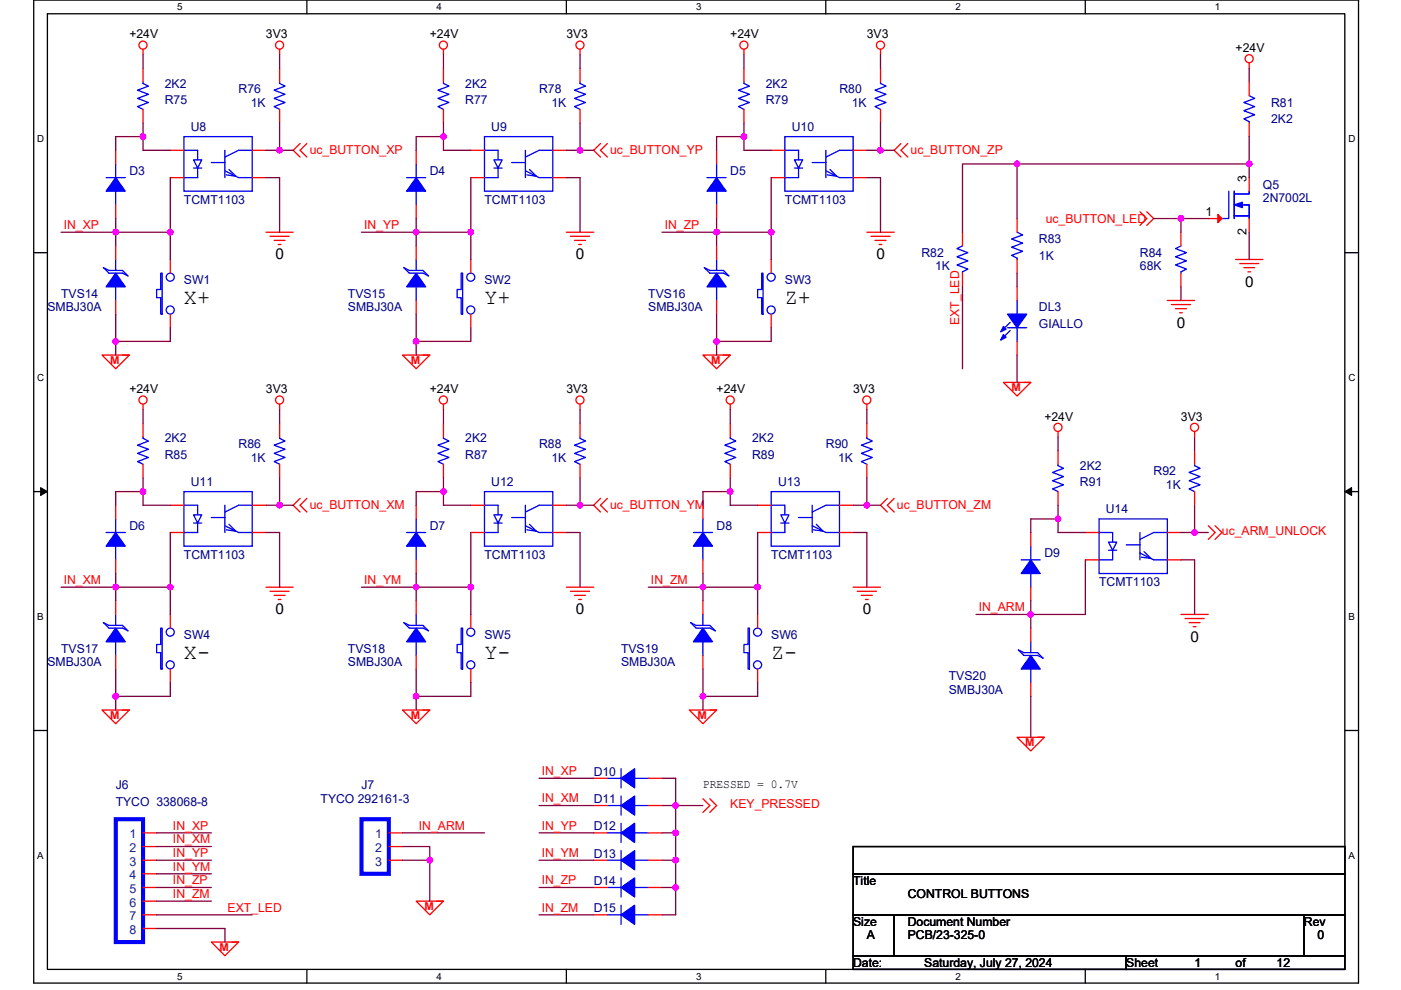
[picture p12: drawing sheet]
<svg xmlns="http://www.w3.org/2000/svg" width="297mm" height="210mm" viewBox="0 0 297 210" stroke-linecap="round" stroke-linejoin="round" font-family="sans-serif">
<path d="M7.2 0h280.8v208.5h-280.8zM10.1 2.9h275v202.7h-275z" fill="none" stroke="#000" stroke-width=".28"/>
<g fill="#fff">
<path d="M37.5 .3h1.2v2.3h-1.2z"/>
<path d="M37.5 205.9h1.2v2.3h-1.2z"/>
</g>
<path d="M65.1 0v2.9M65.1 205.6v2.9" fill="none" stroke="#000" stroke-width=".28"/>
<g fill="#fff">
<path d="M92.6 .3h1.1v2.3h-1.1z"/>
<path d="M92.6 205.9h1.1v2.3h-1.1z"/>
</g>
<path d="M120.1 0v2.9M120.1 205.6v2.9" fill="none" stroke="#000" stroke-width=".28"/>
<g fill="#fff">
<path d="M147.6 .3h1.1v2.3h-1.1z"/>
<path d="M147.6 205.9h1.1v2.3h-1.1z"/>
</g>
<path d="M175.1 0v2.9M175.1 205.6v2.9" fill="none" stroke="#000" stroke-width=".28"/>
<g fill="#fff">
<path d="M202.6 .3h1.1v2.3h-1.1z"/>
<path d="M202.6 205.9h1.1v2.3h-1.1z"/>
</g>
<path d="M230.1 0v2.9M230.1 205.6v2.9" fill="none" stroke="#000" stroke-width=".28"/>
<g fill="#fff">
<path d="M257.6 .3h1.2v2.3h-1.2z"/>
<path d="M257.6 205.9h1.2v2.3h-1.2z"/>
<path d="M7.9 28.3h1.5v2.3h-1.5z"/>
<path d="M285.9 28.3h1.5v2.3h-1.5z"/>
<path d="M7.9 78.9h1.5v2.3h-1.5z"/>
<path d="M285.9 78.9h1.5v2.3h-1.5z"/>
</g>
<path d="M7.2 53.6h2.9M285.1 53.6h2.9" fill="none" stroke="#000" stroke-width=".28"/>
<g fill="#fff">
<path d="M7.9 129.6h1.4v2.3h-1.4z"/>
<path d="M285.9 129.6h1.3v2.3h-1.3z"/>
</g>
<path d="M7.2 104.3h2.9M285.1 104.3h2.9" fill="none" stroke="#000" stroke-width=".28"/>
<path d="M8.6 103.4l1.5 .9-1.5 .8zM285.1 104.3l1.5-.9v1.7z" fill="#000" stroke="#000" stroke-width=".21"/>
<g fill="#fff">
<path d="M7.9 180.3h1.4v2.3h-1.4z"/>
<path d="M285.9 180.3h1.4v2.3h-1.4z"/>
</g>
<path d="M7.2 154.9h2.9M285.1 154.9h2.9M180.9 179.6h104.2v5.7h-104.2zM180.9 185.3h104.2v8.7h-104.2zM180.9 194h8.7v8.7h-8.7zM189.6 194h86.9v8.7h-86.9zM276.5 194h8.6v8.7h-8.6zM180.9 202.7h57.9v2.9h-57.9zM238.8 202.7h46.3v2.9h-46.3z" fill="none" stroke="#000" stroke-width=".28"/>
<g fill="none" stroke="#f00" stroke-width=".28">
<path d="M30.3 10.5v1.1M30.3 14.5v2.9M59.3 10.5v1.1M59.3 14.5v2.9M94 10.5v1.1M94 14.5v2.9M123 10.5v1.1M123 14.5v2.9M157.7 10.5v1.1M157.7 14.5v2.9M186.7 10.5v1.1M186.7 14.5v2.9"/>
<path d="M264.9 13.3v1.2M264.9 17.4v2.9M24.5 31.9v2.9M30.3 23.2v2.9M36.1 31.9h2.9M36.1 37.7h2.9M53.5 37.7h2.9M53.5 31.9h2.9M59.3 23.2v2.9M63.6 30.4l-1.4 1.5 1.4 1.4M65.1 30.4l-1.5 1.5 1.5 1.4M88.2 31.9v2.9"/>
<path d="M94 23.2v2.9M99.8 31.9h2.9M99.8 37.7h2.9M117.2 37.7h2.9M117.2 31.9h2.9M123 23.2v2.9M127.3 30.4l-1.4 1.5 1.4 1.4M128.8 30.4l-1.5 1.5 1.5 1.4M151.9 31.9v2.9M157.7 23.2v2.9M163.5 31.9h2.9M163.5 37.7h2.9"/>
<path d="M180.9 37.7h2.9M180.9 31.9h2.9M186.7 23.2v2.9M191 30.4l-1.4 1.5 1.4 1.4M192.5 30.4l-1.5 1.5 1.5 1.4M264.9 26.1v2.9M264.9 37.7v2.9M24.5 43.5v2.9M24.5 52.2v2.8M36.1 55v2.9M56.4 49.3h5.8M57.3 50.1h4"/>
<path d="M58.1 51h2.3M59 51.9h.6M88.2 52.2v2.8M88.2 43.5v2.9M99.8 55v2.9M120.1 49.3h5.8M120.9 50.1h4.1M121.8 51h2.3M122.7 51.9h.6M151.9 43.5v2.9M151.9 52.2v2.8M163.5 55v2.9"/>
<path d="M183.8 49.3h5.8M184.7 50.1h4M185.5 51h2.4M186.4 51.9h.6M204.1 49.3v2.9M204.1 57.9v2.9M215.6 46.4v2.9M215.6 55v2.9M241.7 44.9l1.4 1.5-1.4 1.4M243.1 44.9l1.5 1.5-1.5 1.4M250.4 49.3v2.9M250.4 57.9v2.9"/>
<path d="M256.2 46.4h2.9M262 55h5.8M262.8 55.9h4.1M263.7 56.8h2.3M264.6 57.7h.6M264.9 46.4v2.9M21.6 75.3h5.8l-2.9 2.9zM24.5 63.7v2.9M26 75.3h1.4M36.1 66.6v2.9M85.3 75.3h5.8l-2.9 2.9zM88.2 63.7v2.9"/>
<path d="M89.7 75.3h1.4M99.8 66.6v2.9M149 75.3h5.8l-2.9 2.9zM151.9 63.7v2.9M153.4 75.3h1.4M163.5 66.6v2.9M215.6 60.8v2.9M215.6 72.4v2.9M247.5 63.7h5.8M248.4 64.6h4M249.2 65.5h2.3M250.1 66.3h.6"/>
<path d="M30.3 85.7v1.2M30.3 98.5v2.9M30.3 89.8v2.9M59.3 85.7v1.2M59.3 98.5v2.9M59.3 89.8v2.9M94 85.7v1.2M94 98.5v2.9M94 89.8v2.9M123 85.7v1.2M123 98.5v2.9M123 89.8v2.9"/>
<path d="M154.8 85.7v1.2M154.8 98.5v2.9M154.8 89.8v2.9M183.8 85.7v1.2M183.8 98.5v2.9M183.8 89.8v2.9M212.7 81.1h5.8l-2.9 2.9zM217.1 81.1h1.4M224.3 91.5v1.2M224.3 95.6v2.9M253.3 91.5v1.2M253.3 95.6v2.9"/>
<path d="M24.5 118.7v2.9M24.5 107.2v2.9M36.1 107.2h2.9M36.1 112.9h2.9M53.5 112.9h2.9M53.5 107.2h2.9M63.6 105.7l-1.4 1.5 1.4 1.4M65.1 105.7l-1.5 1.5 1.5 1.4M88.2 118.7v2.9M88.2 107.2v2.9M99.8 107.2h2.9M99.8 112.9h2.9"/>
<path d="M117.2 112.9h2.9M117.2 107.2h2.9M127.3 105.7l-1.4 1.5 1.4 1.4M128.8 105.7l-1.5 1.5 1.5 1.4M149 118.7v2.9M149 107.2v2.9M160.6 107.2h2.9M160.6 112.9h2.9M178 112.9h2.9M178 107.2h2.9M188.1 105.7l-1.4 1.5 1.4 1.4M189.6 105.7l-1.5 1.5 1.5 1.4"/>
<path d="M218.5 112.9v2.9M224.3 104.3v2.9M230.1 112.9h2.9M230.1 118.7h2.9M247.5 118.7h2.9M247.5 112.9h2.9M253.3 104.3v2.9M256.2 111.5l1.4 1.4-1.4 1.5M257.6 111.5l1.5 1.4-1.5 1.5M24.5 127.4v2.9M24.5 139v2.9M36.1 130.3v2.9"/>
<path d="M56.4 124.5h5.8M57.3 125.4h4M58.1 126.3h2.3M59 127.1h.6M88.2 127.4v2.9M88.2 139v2.9M99.8 130.3v2.9M120.1 124.5h5.8M120.9 125.4h4.1M121.8 126.3h2.3M122.7 127.1h.6M149 127.4v2.9"/>
<path d="M149 139v2.9M160.6 130.3v2.9M180.9 124.5h5.8M181.8 125.4h4M182.6 126.3h2.4M183.5 127.1h.6M218.5 124.5v2.9M218.5 133.2v2.9M250.4 130.3h5.8M251.2 131.2h4.1M252.1 132.1h2.3M253 132.9h.6"/>
<path d="M21.6 150.6h5.8l-2.9 2.9zM26 150.6h1.4M36.1 141.9v2.9M85.3 150.6h5.8l-2.9 2.9zM89.7 150.6h1.4M99.8 141.9v2.9M146.2 150.6h5.7l-2.9 2.9zM150.5 150.6h1.4M160.6 141.9v2.9M215.6 156.4h5.8l-2.9 2.9zM218.5 144.8v2.9M220 156.4h1.4"/>
<path d="M30.3 176.7h2.9M30.3 179.6h2.9M82.4 176.7h2.9M82.4 179.6h2.9M125.9 170.9h2.9M125.9 176.7h2.9M125.9 165.1h2.9M137.5 170.9h2.9M137.5 176.7h2.9M137.5 165.1h2.9M149 169.4l1.5 1.5-1.5 1.4M150.5 169.4l1.4 1.5-1.4 1.4"/>
<path d="M30.3 182.5h2.9M30.3 185.3h2.9M30.3 188.2h2.9M30.3 191.1h2.9M30.3 194h2.9M30.3 196.9h2.9M44.8 199.8h5.8l-2.9 2.9zM49.1 199.8h1.5M82.4 182.5h2.9M88.2 191.1h5.8l-2.9 2.9zM92.6 191.1h1.4M125.9 194h2.9"/>
<path d="M125.9 182.5h2.9M125.9 188.2h2.9M137.5 194h2.9M137.5 182.5h2.9M137.5 188.2h2.9"/>
<circle cx="30.3" cy="9.6" r=".86"/>
<circle cx="59.3" cy="9.6" r=".86"/>
<circle cx="94" cy="9.6" r=".86"/>
<circle cx="123" cy="9.6" r=".86"/>
<circle cx="157.7" cy="9.6" r=".86"/>
<circle cx="186.7" cy="9.6" r=".86"/>
<circle cx="264.8" cy="12.5" r=".86"/>
<circle cx="30.3" cy="84.8" r=".86"/>
<circle cx="59.3" cy="84.8" r=".86"/>
<circle cx="94" cy="84.8" r=".86"/>
<circle cx="123" cy="84.8" r=".86"/>
<circle cx="154.8" cy="84.8" r=".86"/>
<circle cx="183.8" cy="84.8" r=".86"/>
<circle cx="224.3" cy="90.6" r=".86"/>
<circle cx="253.3" cy="90.6" r=".86"/>
</g>
<g fill="none" stroke="#00f" stroke-width=".28">
<path d="M30.3 17.4v.3l1.2 .6-2.3 .8 2.3 .9-2.3 .9 2.3 .8-2.3 .9 1.1 .6M59.3 17.4v.3l1.1 .6-2.3 .8 2.3 .9-2.3 .9 2.3 .8-2.3 .9 1.2 .6M94 17.4v.3l1.2 .6-2.3 .8 2.3 .9-2.3 .9 2.3 .8-2.3 .9 1.1 .6M123 17.4v.3l1.1 .6-2.3 .8 2.3 .9-2.3 .9 2.3 .8-2.3 .9 1.2 .6M157.7 17.4v.3l1.2 .6-2.3 .8 2.3 .9-2.3 .9 2.3 .8-2.3 .9 1.1 .6M186.7 17.4v.3l1.2 .6-2.4 .8 2.4 .9-2.4 .9 2.4 .8-2.4 .9 1.2 .6M22.5 37.7h4.1M24.5 34.8v2.9M39 29h14.5v11.6h-14.5zM39 31.9h2.9v2M41 35.6h1.8M41 33.9h1.8l-.9 1.7z"/>
<path d="M41.9 35.6v2.1h-2.9M44.8 34.5h2.9M47.7 31.9v5.8M47.7 36.2l2.9 1.5h2.9M48.6 35.9l1.4 1.5-2-.3M53.5 31.9h-2.9l-2.9 1.4M86.2 37.7h4.1M88.2 34.8v2.9M102.7 29h14.5v11.6h-14.5zM102.7 31.9h2.9v2M104.7 35.6h1.8M104.7 33.9h1.8l-.9 1.7z"/>
<path d="M105.6 35.6v2.1h-2.9M108.5 34.5h2.9M111.4 31.9v5.8M111.4 36.2l2.9 1.5h2.9M112.3 35.9l1.4 1.5-2-.3M117.2 31.9h-2.9l-2.9 1.4M149.9 37.7h4.1M151.9 34.8v2.9M166.4 29h14.5v11.6h-14.5zM166.4 31.9h2.9v2M168.4 33.9h1.8l-.9 1.7zM168.4 35.6h1.8"/>
<path d="M169.3 35.6v2.1h-2.9M172.2 34.5h2.9M175.1 31.9v5.8M175.1 36.2l2.9 1.5h2.9M176 35.9l1.4 1.5-2-.3M180.9 31.9h-2.9l-2.9 1.4M264.9 20.3l1.1 .6-2.3 .8 2.3 .9-2.3 .9 2.3 .8-2.3 .9 1.2 .6v.3M21.9 56.8l1.2 .6h2.9l1.1 1.1-1.1-.6h-2.9zM24.5 55v2.4M24.5 40.6v2.9M34.1 57.9h.3v8.7h-.3v-3.5h-.9v-1.7h.9zM85.6 56.8l1.2 .6h2.9l1.1 1.1-1.1-.6h-2.9z"/>
<path d="M88.2 55v2.4M88.2 40.6v2.9M97.8 57.9h.3v8.7h-.3v-3.5h-.9v-1.7h.9zM149.3 56.8l1.2 .6h2.9l1.1 1.1-1.1-.6h-2.9zM151.9 55v2.4M151.9 40.6v2.9M161.5 57.9h.3v8.7h-.3v-3.5h-.9v-1.7h.9zM204.1 52.2l-1.2 .5 2.3 .9-2.3 .9 2.3 .8-2.3 .9 2.3 .9-1.1 .6v.2M215.6 49.3l1.2 .5-2.3 .9 2.3 .9-2.3 .8 2.3 .9-2.3 .9 1.1 .6v.2M250.4 52.2l-1.2 .5 2.3 .9-2.3 .9 2.3 .8-2.3 .9 2.3 .9-1.1 .6v.2M260.5 40.6v5.8h-1.4M261.7 41.1h3.2v-.5v.5h-2.9"/>
<path d="M261.7 40.6v5.8M261.7 45.8h3.2M262 45.8h2.6M263.1 43.5h1.8v2.9v-2.9h-1.2M24.5 60.8v2.9M88.2 60.8v2.9M151.9 60.8v2.9M213.6 69.5h4.1M214.2 68.4l-1.8 1.7M214.2 70.1l-1.8 1.7M215.6 63.7v2.9M215.6 69.5v2.9"/>
<path d="M30.3 92.7v.3l1.2 .6-2.3 .8 2.3 .9-2.3 .9 2.3 .8-2.3 .9 1.1 .6M59.3 92.7v.3l1.1 .6-2.3 .8 2.3 .9-2.3 .9 2.3 .8-2.3 .9 1.2 .6M94 92.7v.3l1.2 .6-2.3 .8 2.3 .9-2.3 .9 2.3 .8-2.3 .9 1.1 .6M123 92.7v.3l1.1 .6-2.3 .8 2.3 .9-2.3 .9 2.3 .8-2.3 .9 1.2 .6M154.8 92.7v.3l1.2 .6-2.3 .8 2.3 .9-2.3 .9 2.3 .8-2.3 .9 1.1 .6M183.8 92.7v.3l1.2 .6-2.4 .8 2.4 .9-2.4 .9 2.4 .8-2.4 .9 1.2 .6M224.3 98.5v.3l1.2 .5-2.3 .9 2.3 .9-2.3 .9 2.3 .8-2.3 .9 1.1 .6M253.3 98.5v.3l1.1 .5-2.3 .9 2.3 .9-2.3 .9 2.3 .8-2.3 .9 1.2 .6M22.5 112.9h4.1M24.5 115.8v2.9M24.5 110.1v2.8M39 104.3h14.5v11.5h-14.5z"/>
<path d="M39 107.2h2.9v2M41 110.9h1.8M41 109.2h1.8l-.9 1.7zM41.9 110.9v2h-2.9M44.8 109.8h2.9M47.7 107.2v5.7M47.7 111.5l2.9 1.4h2.9M48.6 111.2l1.4 1.5-2-.3M53.5 107.2h-2.9l-2.9 1.4M86.2 112.9h4.1M88.2 115.8v2.9M88.2 110.1v2.8"/>
<path d="M102.7 104.3h14.5v11.5h-14.5zM102.7 107.2h2.9v2M104.7 110.9h1.8M104.7 109.2h1.8l-.9 1.7zM105.6 110.9v2h-2.9M108.5 109.8h2.9M111.4 107.2v5.7M111.4 111.5l2.9 1.4h2.9M112.3 111.2l1.4 1.5-2-.3M117.2 107.2h-2.9l-2.9 1.4M147 112.9h4.1M149 115.8v2.9"/>
<path d="M149 110.1v2.8M163.5 107.2h2.9v2M163.5 104.3h14.5v11.5h-14.5zM165.5 110.9h1.8M165.5 109.2h1.8l-.9 1.7zM166.4 110.9v2h-2.9M169.3 109.8h2.9M172.2 107.2v5.7M172.2 111.5l2.9 1.4h2.9M173.1 111.2l1.4 1.5-2-.3M178 107.2h-2.9l-2.9 1.4M216.5 118.7h4.1"/>
<path d="M218.5 115.8v2.9M233 112.9h2.9v2.1M233 110.1h14.5v11.5h-14.5zM235 116.7h1.8M235 115h1.8l-.9 1.7zM235.9 116.7v2h-2.9M238.8 115.6h2.9M241.7 117.3l2.9 1.4h2.9M241.7 112.9v5.8M242.6 117l1.4 1.4-2-.2M247.5 112.9h-2.9l-2.9 1.5M21.9 132.1l1.2 .6h2.9l1.1 1.1-1.1-.6h-2.9z"/>
<path d="M24.5 130.3v2.4M24.5 136.1v2.9M34.1 133.2h.3v8.7h-.3v-3.5h-.9v-1.7h.9zM85.6 132.1l1.2 .6h2.9l1.1 1.1-1.1-.6h-2.9zM88.2 130.3v2.4M88.2 136.1v2.9M97.8 133.2h.3v8.7h-.3v-3.5h-.9v-1.7h.9zM146.4 132.1l1.2 .6h2.9l1.2 1.1-1.2-.6h-2.9zM149 130.3v2.4M149 136.1v2.9M158.6 133.2h.3v8.7h-.3v-3.5h-.9v-1.7h.9zM215.9 137.9l1.2 .5h2.9l1.1 1.2-1.1-.6h-2.9z"/>
<path d="M218.5 121.6v2.9M218.5 136.1v2.3M218.5 141.9v2.9M128.8 170.9h2.9M128.8 176.7h2.9M128.8 165.1h2.9M131.7 168.8v4.1M131.7 174.6v4.1M131.7 163v4.1M134.6 170.9h2.9M134.6 176.7h2.9M134.6 165.1h2.9"/>
<path d="M128.8 194h2.9M128.8 182.5h2.9M128.8 188.2h2.9M131.7 192v4.1M131.7 180.4v4.1M131.7 186.2v4.1M134.6 194h2.9M134.6 182.5h2.9M134.6 188.2h2.9"/>
<circle cx="36.1" cy="58.8" r=".86"/>
<circle cx="99.8" cy="58.8" r=".86"/>
<circle cx="163.5" cy="58.8" r=".86"/>
<circle cx="36.1" cy="65.8" r=".86"/>
<circle cx="99.8" cy="65.8" r=".86"/>
<circle cx="163.5" cy="65.8" r=".86"/>
<circle cx="36.1" cy="134.1" r=".86"/>
<circle cx="99.8" cy="134.1" r=".86"/>
<circle cx="160.6" cy="134.1" r=".86"/>
<circle cx="36.1" cy="141" r=".86"/>
<circle cx="99.8" cy="141" r=".86"/>
<circle cx="160.6" cy="141" r=".86"/>
</g>
<g fill="#00f" stroke="#00f" stroke-width=".28">
<path d="M131.7 170.9l2.9-2.1v4.1z" fill-rule="evenodd"/>
<path d="M131.7 194l2.9-2v4.1z" fill-rule="evenodd"/>
<path d="M24.5 112.9l2.1 2.9h-4.1z" fill-rule="evenodd"/>
<path d="M88.2 57.9l2.1 2.9h-4.1z" fill-rule="evenodd"/>
<path d="M218.5 118.7l2.1 2.9h-4.1z" fill-rule="evenodd"/>
<path d="M151.9 37.7l2.1 2.9h-4.1z" fill-rule="evenodd"/>
<path d="M131.7 176.7l2.9-2.1v4.1z" fill-rule="evenodd"/>
<path d="M88.2 133.2l2.1 2.9h-4.1z" fill-rule="evenodd"/>
<path d="M131.7 182.5l2.9-2.1v4.1z" fill-rule="evenodd"/>
<path d="M149 112.9l2.1 2.9h-4.1z" fill-rule="evenodd"/>
<path d="M213.6 66.6h4.1l-2.1 2.9z" fill-rule="evenodd"/>
<path d="M212.7 71l.6 .5-1.1 .6z" fill-rule="evenodd"/>
<path d="M212.7 69.2l.6 .6-1.1 .6z" fill-rule="evenodd"/>
<path d="M261.7 43.5l1.7-.6v1.1z" fill-rule="evenodd"/>
<path d="M88.2 37.7l2.1 2.9h-4.1z" fill-rule="evenodd"/>
<path d="M24.5 133.2l2.1 2.9h-4.1z" fill-rule="evenodd"/>
<path d="M218.5 139l2.1 2.9h-4.1z" fill-rule="evenodd"/>
<path d="M151.9 57.9l2.1 2.9h-4.1z" fill-rule="evenodd"/>
<path d="M88.2 112.9l2.1 2.9h-4.1z" fill-rule="evenodd"/>
<path d="M24.5 37.7l2.1 2.9h-4.1z" fill-rule="evenodd"/>
<path d="M131.7 165.1l2.9-2.1v4.1z" fill-rule="evenodd"/>
<path d="M131.7 188.2l2.9-2v4.1z" fill-rule="evenodd"/>
<path d="M24.5 57.9l2.1 2.9h-4.1z" fill-rule="evenodd"/>
<path d="M149 133.2l2.1 2.9h-4.1z" fill-rule="evenodd"/>
</g>
<path d="M24.5 173.8h5.8v26h-5.8zM76.6 173.8h5.8v11.5h-5.8z" fill="none" stroke="#00f" stroke-width=".87"/>
<path d="M258.2 45.5l.9 .9-.9 .8z" fill="#f00" stroke="#f00" stroke-width=".28"/>
<g fill="none" stroke="#800040" stroke-width=".28">
<path d="M30.3 11.6v2.9M59.3 11.6v2.9M94 11.6v2.9M123 11.6v2.9M157.7 11.6v2.9M186.7 11.6v2.9M264.9 14.5v2.9M30.3 29v2.9h5.8M30.3 26.1v2.9M30.3 29h-5.8v2.9M36.1 37.7v11.6M56.4 31.9h2.9"/>
<path d="M56.4 37.7h2.9v11.6M59.3 26.1v5.8M59.3 31.9h2.9M94 26.1v2.9M94 29h-5.8v2.9M94 29v2.9h5.8M99.8 37.7v11.6M120.1 31.9h2.9M120.1 37.7h2.9v11.6M123 26.1v5.8M123 31.9h2.9M157.7 29h-5.8v2.9"/>
<path d="M157.7 29v2.9h5.8M157.7 26.1v2.9M163.5 37.7v11.6M183.8 31.9h2.9M183.8 37.7h2.9v11.6M186.7 26.1v5.8M186.7 31.9h2.9M215.6 34.8h-11.5v14.5M215.6 34.8h49.3M215.6 34.8v11.6M264.9 29v5.8M264.9 34.8v2.9"/>
<path d="M13 49.3h11.5v2.9M24.5 46.4v2.9h11.6M36.1 49.3v5.7M76.6 49.3h11.6M88.2 49.3h11.6M88.2 49.3v2.9M88.2 46.4v2.9M99.8 49.3v5.7M140.4 49.3h11.5M151.9 49.3v2.9M151.9 49.3h11.6M151.9 46.4v2.9"/>
<path d="M163.5 49.3v5.7M215.6 57.9v2.9M244.6 46.4h5.8M250.4 46.4v2.9M250.4 46.4h5.8M264.9 49.3v5.7M24.5 66.6v5.8M24.5 72.4v2.9M36.1 69.5v2.9h-11.6M88.2 72.4v2.9M88.2 66.6v5.8M99.8 69.5v2.9h-11.6"/>
<path d="M151.9 66.6v5.8M151.9 72.4v2.9M163.5 69.5v2.9h-11.6M204.1 60.8v17.4M215.6 75.3v5.8M250.4 60.8v2.9M30.3 86.9v2.9M59.3 86.9v2.9M94 86.9v2.9M123 86.9v2.9M154.8 86.9v2.9M183.8 86.9v2.9"/>
<path d="M224.3 92.7v2.9M253.3 92.7v2.9M30.3 101.4v2.9M30.3 104.3h-5.8v2.9M30.3 104.3v2.9h5.8M36.1 112.9v11.6M56.4 107.2h2.9M56.4 112.9h2.9v11.6M59.3 101.4v5.8M59.3 107.2h2.9M94 101.4v2.9M94 104.3h-5.8v2.9"/>
<path d="M94 104.3v2.9h5.8M99.8 112.9v11.6M120.1 107.2h2.9M120.1 112.9h2.9v11.6M123 101.4v5.8M123 107.2h2.9M154.8 101.4v2.9M154.8 104.3h-5.8v2.9M154.8 104.3v2.9h5.8M160.6 112.9v11.6M180.9 107.2h2.9M180.9 112.9h2.9v11.6"/>
<path d="M183.8 107.2h2.9M183.8 101.4v5.8M224.3 107.2v2.9M224.3 110.1h-5.8v2.8M224.3 110.1v2.8h5.8M230.1 118.7v11.6h-11.6M250.4 112.9h2.9M250.4 118.7h2.9v11.6M253.3 112.9h2.9M253.3 107.2v5.7M13 124.5h11.5M24.5 121.6v2.9"/>
<path d="M24.5 124.5v2.9M24.5 124.5h11.6M36.1 124.5v5.8M76.6 124.5h11.6M88.2 124.5v2.9M88.2 124.5h11.6M88.2 121.6v2.9M99.8 124.5v5.8M137.5 124.5h11.5M149 124.5v2.9M149 124.5h11.6M149 121.6v2.9"/>
<path d="M160.6 124.5v5.8M206.9 130.3h11.6M218.5 127.4v2.9M218.5 130.3v2.9M24.5 141.9v5.8M24.5 147.7v2.9M36.1 144.8v2.9h-11.6M88.2 147.7v2.9M88.2 141.9v5.8M99.8 144.8v2.9h-11.6M149 141.9v5.8M149 147.7v2.9"/>
<path d="M160.6 144.8v2.9h-11.6M218.5 147.7v8.7M33.2 176.7h11.6M33.2 179.6h11.6M85.3 179.6h5.8v2.9M85.3 176.7h17.4M114.3 176.7h11.6M114.3 165.1h11.6M114.3 170.9h11.6M140.4 170.9h2.9v5.8M140.4 176.7h2.9v5.8M140.4 165.1h2.9v5.8h5.7"/>
<path d="M33.2 182.5h11.6M33.2 185.3h11.6M33.2 188.2h11.6M33.2 191.1h11.6M33.2 196.9h14.5v2.9M33.2 194h20.3M85.3 182.5h5.8v8.6M114.3 182.5h11.6M114.3 188.2h11.6M114.3 194h11.6M140.4 188.2h2.9v5.8h-2.9M140.4 182.5h2.9v5.7"/>
</g>
<g fill="#f0f" stroke="#f0f" stroke-width=".28">
<circle cx="30.3" cy="29" r=".57"/>
<circle cx="24.5" cy="49.2" r=".57"/>
<circle cx="36.1" cy="49.2" r=".57"/>
<circle cx="24.5" cy="72.4" r=".57"/>
<circle cx="59.3" cy="31.9" r=".57"/>
<circle cx="59.3" cy="107.1" r=".57"/>
<circle cx="30.3" cy="104.3" r=".57"/>
<circle cx="36.1" cy="124.5" r=".57"/>
<circle cx="24.5" cy="124.5" r=".57"/>
<circle cx="24.5" cy="147.7" r=".57"/>
<circle cx="94" cy="29" r=".57"/>
<circle cx="123" cy="31.9" r=".57"/>
<circle cx="88.2" cy="49.2" r=".57"/>
<circle cx="99.8" cy="49.2" r=".57"/>
<circle cx="88.2" cy="72.4" r=".57"/>
<circle cx="123" cy="107.1" r=".57"/>
<circle cx="94" cy="104.3" r=".57"/>
<circle cx="88.2" cy="124.5" r=".57"/>
<circle cx="99.8" cy="124.5" r=".57"/>
<circle cx="88.2" cy="147.7" r=".57"/>
<circle cx="157.7" cy="29" r=".57"/>
<circle cx="186.7" cy="31.9" r=".57"/>
<circle cx="151.9" cy="49.2" r=".57"/>
<circle cx="163.5" cy="49.2" r=".57"/>
<circle cx="151.9" cy="72.4" r=".57"/>
<circle cx="183.8" cy="107.1" r=".57"/>
<circle cx="154.8" cy="104.3" r=".57"/>
<circle cx="160.6" cy="124.5" r=".57"/>
<circle cx="149" cy="124.5" r=".57"/>
<circle cx="149" cy="147.7" r=".57"/>
<circle cx="264.9" cy="34.8" r=".57"/>
<circle cx="215.6" cy="34.8" r=".57"/>
<circle cx="250.4" cy="46.3" r=".57"/>
<circle cx="224.3" cy="110" r=".57"/>
<circle cx="253.3" cy="112.9" r=".57"/>
<circle cx="218.5" cy="130.3" r=".57"/>
<circle cx="91.1" cy="182.4" r=".57"/>
<circle cx="143.2" cy="170.9" r=".57"/>
<circle cx="143.2" cy="176.6" r=".57"/>
<circle cx="143.2" cy="182.4" r=".57"/>
<circle cx="143.2" cy="188.2" r=".57"/>
</g>
<g font-size="4.6">
<text x="39" y="64.5">X+</text>
<text x="102.7" y="64.5">Y+</text>
<text x="166.4" y="64.5">Z+</text>
<text x="39" y="139.8">X-</text>
<text x="102.7" y="139.8">Y-</text>
<text x="163.5" y="139.8">Z-</text>
</g>
<g font-size="3.2">
<text x="58.4" y="55">0</text>
<text x="122.1" y="55">0</text>
<text x="185.8" y="55">0</text>
<text x="264" y="60.8">0</text>
<text x="249.5" y="69.5">0</text>
<text x="58.4" y="130.3">0</text>
<text x="122.1" y="130.3">0</text>
<text x="182.9" y="130.3">0</text>
<text x="252.4" y="136.1">0</text>
</g>
<g font-size="2.6">
<text x="27.4" y="8.1">+24V</text>
<text x="56.4" y="8.1">3V3</text>
<text x="91.1" y="8.1">+24V</text>
<text x="120.1" y="8.1">3V3</text>
<text x="154.8" y="8.1">+24V</text>
<text x="183.8" y="8.1">3V3</text>
<text x="262" y="11">+24V</text>
<text x="264.3" y="38.5" transform="rotate(-90 264.3 38.5)">3</text>
<text x="255.6" y="45.8">1</text>
<text x="264.3" y="49.8" transform="rotate(-90 264.3 49.8)">2</text>
<text x="27.4" y="83.4">+24V</text>
<text x="56.4" y="83.4">3V3</text>
<text x="91.1" y="83.4">+24V</text>
<text x="120.1" y="83.4">3V3</text>
<text x="151.9" y="83.4">+24V</text>
<text x="180.9" y="83.4">3V3</text>
<text x="221.4" y="89.2">+24V</text>
<text x="250.4" y="89.2">3V3</text>
<text x="149" y="167.2">PRESSED = 0.7V</text>
<text x="180.9" y="187.7">Title</text>
<text x="192.5" y="190.6">CONTROL BUTTONS</text>
<text x="180.9" y="196.4">Size</text>
<text x="192.5" y="196.4">Document Number</text>
<text x="276.5" y="196.4">Rev</text>
<text x="183.8" y="199.3">A</text>
<text x="192.5" y="199.3">PCB/23-325-0</text>
<text x="279.3" y="199.3">0</text>
<text x="180.9" y="205">Date:</text>
<text x="196" y="205">Saturday, July 27, 2024</text>
<text x="238.8" y="205">Sheet</text>
<text x="253.3" y="205">1</text>
<text x="262" y="205">of</text>
<text x="270.7" y="205">12</text>
</g>
<g font-size="2.6" fill="#000080">
<text x="34.9" y="22">R75</text>
<text x="34.9" y="18.6">2K2</text>
<text x="50.6" y="19.7">R76</text>
<text x="53.2" y="22.6">1K</text>
<text x="98.7" y="22">R77</text>
<text x="98.7" y="18.6">2K2</text>
<text x="114.3" y="19.7">R78</text>
<text x="116.9" y="22.6">1K</text>
<text x="162.4" y="22">R79</text>
<text x="162.4" y="18.6">2K2</text>
<text x="178" y="19.7">R80</text>
<text x="180.6" y="22.6">1K</text>
<text x="269.5" y="22.6">R81</text>
<text x="40.4" y="27.8">U8</text>
<text x="104.2" y="27.8">U9</text>
<text x="167.9" y="27.8">U10</text>
<text x="269.5" y="26.1">2K2</text>
<text x="27.4" y="37.1">D3</text>
<text x="91.1" y="37.1">D4</text>
<text x="154.8" y="37.1">D5</text>
<text x="267.8" y="40">Q5</text>
<text x="39" y="43.2">TCMT1103</text>
<text x="102.7" y="43.2">TCMT1103</text>
<text x="166.4" y="43.2">TCMT1103</text>
<text x="267.8" y="42.9">2N7002L</text>
<text x="220.3" y="51.6">R83</text>
<text x="195.4" y="54.5">R82</text>
<text x="198.3" y="57.4">1K</text>
<text x="220.3" y="55.1">1K</text>
<text x="241.7" y="54.5">R84</text>
<text x="241.7" y="57.4">68K</text>
<text x="13" y="63.2">TVS14</text>
<text x="39" y="60.3">SW1</text>
<text x="73.8" y="63.2">TVS15</text>
<text x="102.7" y="60.3">SW2</text>
<text x="137.5" y="63.2">TVS16</text>
<text x="166.4" y="60.3">SW3</text>
<text x="10.1" y="66.1">SMBJ30A</text>
<text x="73.8" y="66.1">SMBJ30A</text>
<text x="137.5" y="66.1">SMBJ30A</text>
<text x="220.3" y="66.1">DL3</text>
<text x="220.3" y="69.5">GIALLO</text>
<text x="34.9" y="93.9">2K2</text>
<text x="50.6" y="95">R86</text>
<text x="98.7" y="93.9">2K2</text>
<text x="114.3" y="95">R88</text>
<text x="159.5" y="93.9">2K2</text>
<text x="175.1" y="95">R90</text>
<text x="34.9" y="97.3">R85</text>
<text x="53.2" y="97.9">1K</text>
<text x="98.7" y="97.3">R87</text>
<text x="116.9" y="97.9">1K</text>
<text x="159.5" y="97.3">R89</text>
<text x="177.7" y="97.9">1K</text>
<text x="229" y="99.7">2K2</text>
<text x="244.6" y="100.8">R92</text>
<text x="40.4" y="103.1">U11</text>
<text x="104.2" y="103.1">U12</text>
<text x="165" y="103.1">U13</text>
<text x="229" y="103.1">R91</text>
<text x="247.2" y="103.7">1K</text>
<text x="27.4" y="112.4">D6</text>
<text x="91.1" y="112.4">D7</text>
<text x="151.9" y="112.4">D8</text>
<text x="234.5" y="108.9">U14</text>
<text x="39" y="118.5">TCMT1103</text>
<text x="102.7" y="118.5">TCMT1103</text>
<text x="163.5" y="118.5">TCMT1103</text>
<text x="221.4" y="118.2">D9</text>
<text x="233" y="124.2">TCMT1103</text>
<text x="39" y="135.6">SW4</text>
<text x="102.7" y="135.6">SW5</text>
<text x="163.5" y="135.6">SW6</text>
<text x="10.1" y="141.4">SMBJ30A</text>
<text x="13" y="138.5">TVS17</text>
<text x="73.8" y="138.5">TVS18</text>
<text x="73.8" y="141.4">SMBJ30A</text>
<text x="131.7" y="138.5">TVS19</text>
<text x="131.7" y="141.4">SMBJ30A</text>
<text x="201.2" y="144.2">TVS20</text>
<text x="201.2" y="147.1">SMBJ30A</text>
<text x="24.5" y="167.4">J6</text>
<text x="76.6" y="167.4">J7</text>
<text x="125.9" y="164.5">D10</text>
<text x="24.5" y="170.9">TYCO 338068-8</text>
<text x="68" y="170.3">TYCO 292161-3</text>
<text x="125.9" y="170.3">D11</text>
<text x="125.9" y="176.1">D12</text>
<text x="125.9" y="181.9">D13</text>
<text x="125.9" y="187.7">D14</text>
<text x="125.9" y="193.5">D15</text>
</g>
<g font-size="2.6" fill="#f00">
<text x="65.7" y="32.8">uc_BUTTON_XP</text>
<text x="129.3" y="32.8">uc_BUTTON_YP</text>
<text x="193.1" y="32.8">uc_BUTTON_ZP</text>
<text x="221.7" y="47.2">uc_BUTTON_LED</text>
<text x="13.5" y="48.6">IN_XP</text>
<text x="77.2" y="48.6">IN_YP</text>
<text x="140.9" y="48.6">IN_ZP</text>
<text x="203.4" y="68.9" transform="rotate(-90 203.4 68.9)">EXT_LED</text>
<text x="65.7" y="108">uc_BUTTON_XM</text>
<text x="129.3" y="108">uc_BUTTON_YM</text>
<text x="190.2" y="108">uc_BUTTON_ZM</text>
<text x="259.1" y="113.5">uc_ARM_UNLOCK</text>
<text x="13.5" y="123.9">IN_XM</text>
<text x="77.2" y="123.9">IN_YM</text>
<text x="138" y="123.9">IN_ZM</text>
<text x="207.5" y="129.6">IN_ARM</text>
<text x="114.9" y="164.4">IN_XP</text>
<text x="114.9" y="170.2">IN_XM</text>
<text x="154.8" y="171.4">KEY_PRESSED</text>
<text x="36.7" y="176">IN_XP</text>
<text x="36.7" y="178.9">IN_XM</text>
<text x="88.8" y="176">IN_ARM</text>
<text x="114.9" y="176">IN_YP</text>
<text x="36.7" y="181.8">IN_YP</text>
<text x="36.7" y="184.7">IN_YM</text>
<text x="114.9" y="181.8">IN_YM</text>
<text x="36.7" y="187.6">IN_ZP</text>
<text x="36.7" y="190.5">IN_ZM</text>
<text x="114.9" y="187.6">IN_ZP</text>
<text x="48.3" y="193.4">EXT_LED</text>
<text x="114.9" y="193.4">IN_ZM</text>
</g>
<g font-size="2.6" fill="#004080">
<text x="27.4" y="177.8">1</text>
<text x="79.5" y="177.8">1</text>
<text x="27.4" y="180.7">2</text>
<text x="27.4" y="183.6">3</text>
<text x="79.5" y="180.7">2</text>
<text x="79.5" y="183.6">3</text>
<text x="27.4" y="186.5">4</text>
<text x="27.4" y="189.4">5</text>
<text x="27.4" y="192.3">6</text>
<text x="27.4" y="195.2">7</text>
<text x="27.4" y="198.1">8</text>
</g>
<g font-size="2.3" fill="#f00">
<text x="23.4" y="77.2">M</text>
<text x="87.1" y="77.2">M</text>
<text x="150.8" y="77.2">M</text>
<text x="214.5" y="83">M</text>
<text x="23.4" y="152.4">M</text>
<text x="87.1" y="152.4">M</text>
<text x="147.9" y="152.4">M</text>
<text x="217.4" y="158.2">M</text>
<text x="90" y="193">M</text>
<text x="46.5" y="201.7">M</text>
</g>
<g font-size="2.1">
<text x="37.5" y="2.2">5</text>
<text x="92.6" y="2.2">4</text>
<text x="147.6" y="2.2">3</text>
<text x="202.6" y="2.2">2</text>
<text x="257.6" y="2.2">1</text>
<text x="7.9" y="30.1">D</text>
<text x="285.9" y="30.1">D</text>
<text x="7.9" y="80.8">C</text>
<text x="285.9" y="80.8">C</text>
<text x="7.9" y="131.4">B</text>
<text x="285.9" y="131.4">B</text>
<text x="7.9" y="182.1">A</text>
<text x="285.9" y="182.1">A</text>
<text x="37.5" y="207.8">5</text>
<text x="92.6" y="207.8">4</text>
<text x="147.6" y="207.8">3</text>
<text x="202.6" y="207.8">2</text>
<text x="257.6" y="207.8">1</text>
</g>
</svg>
